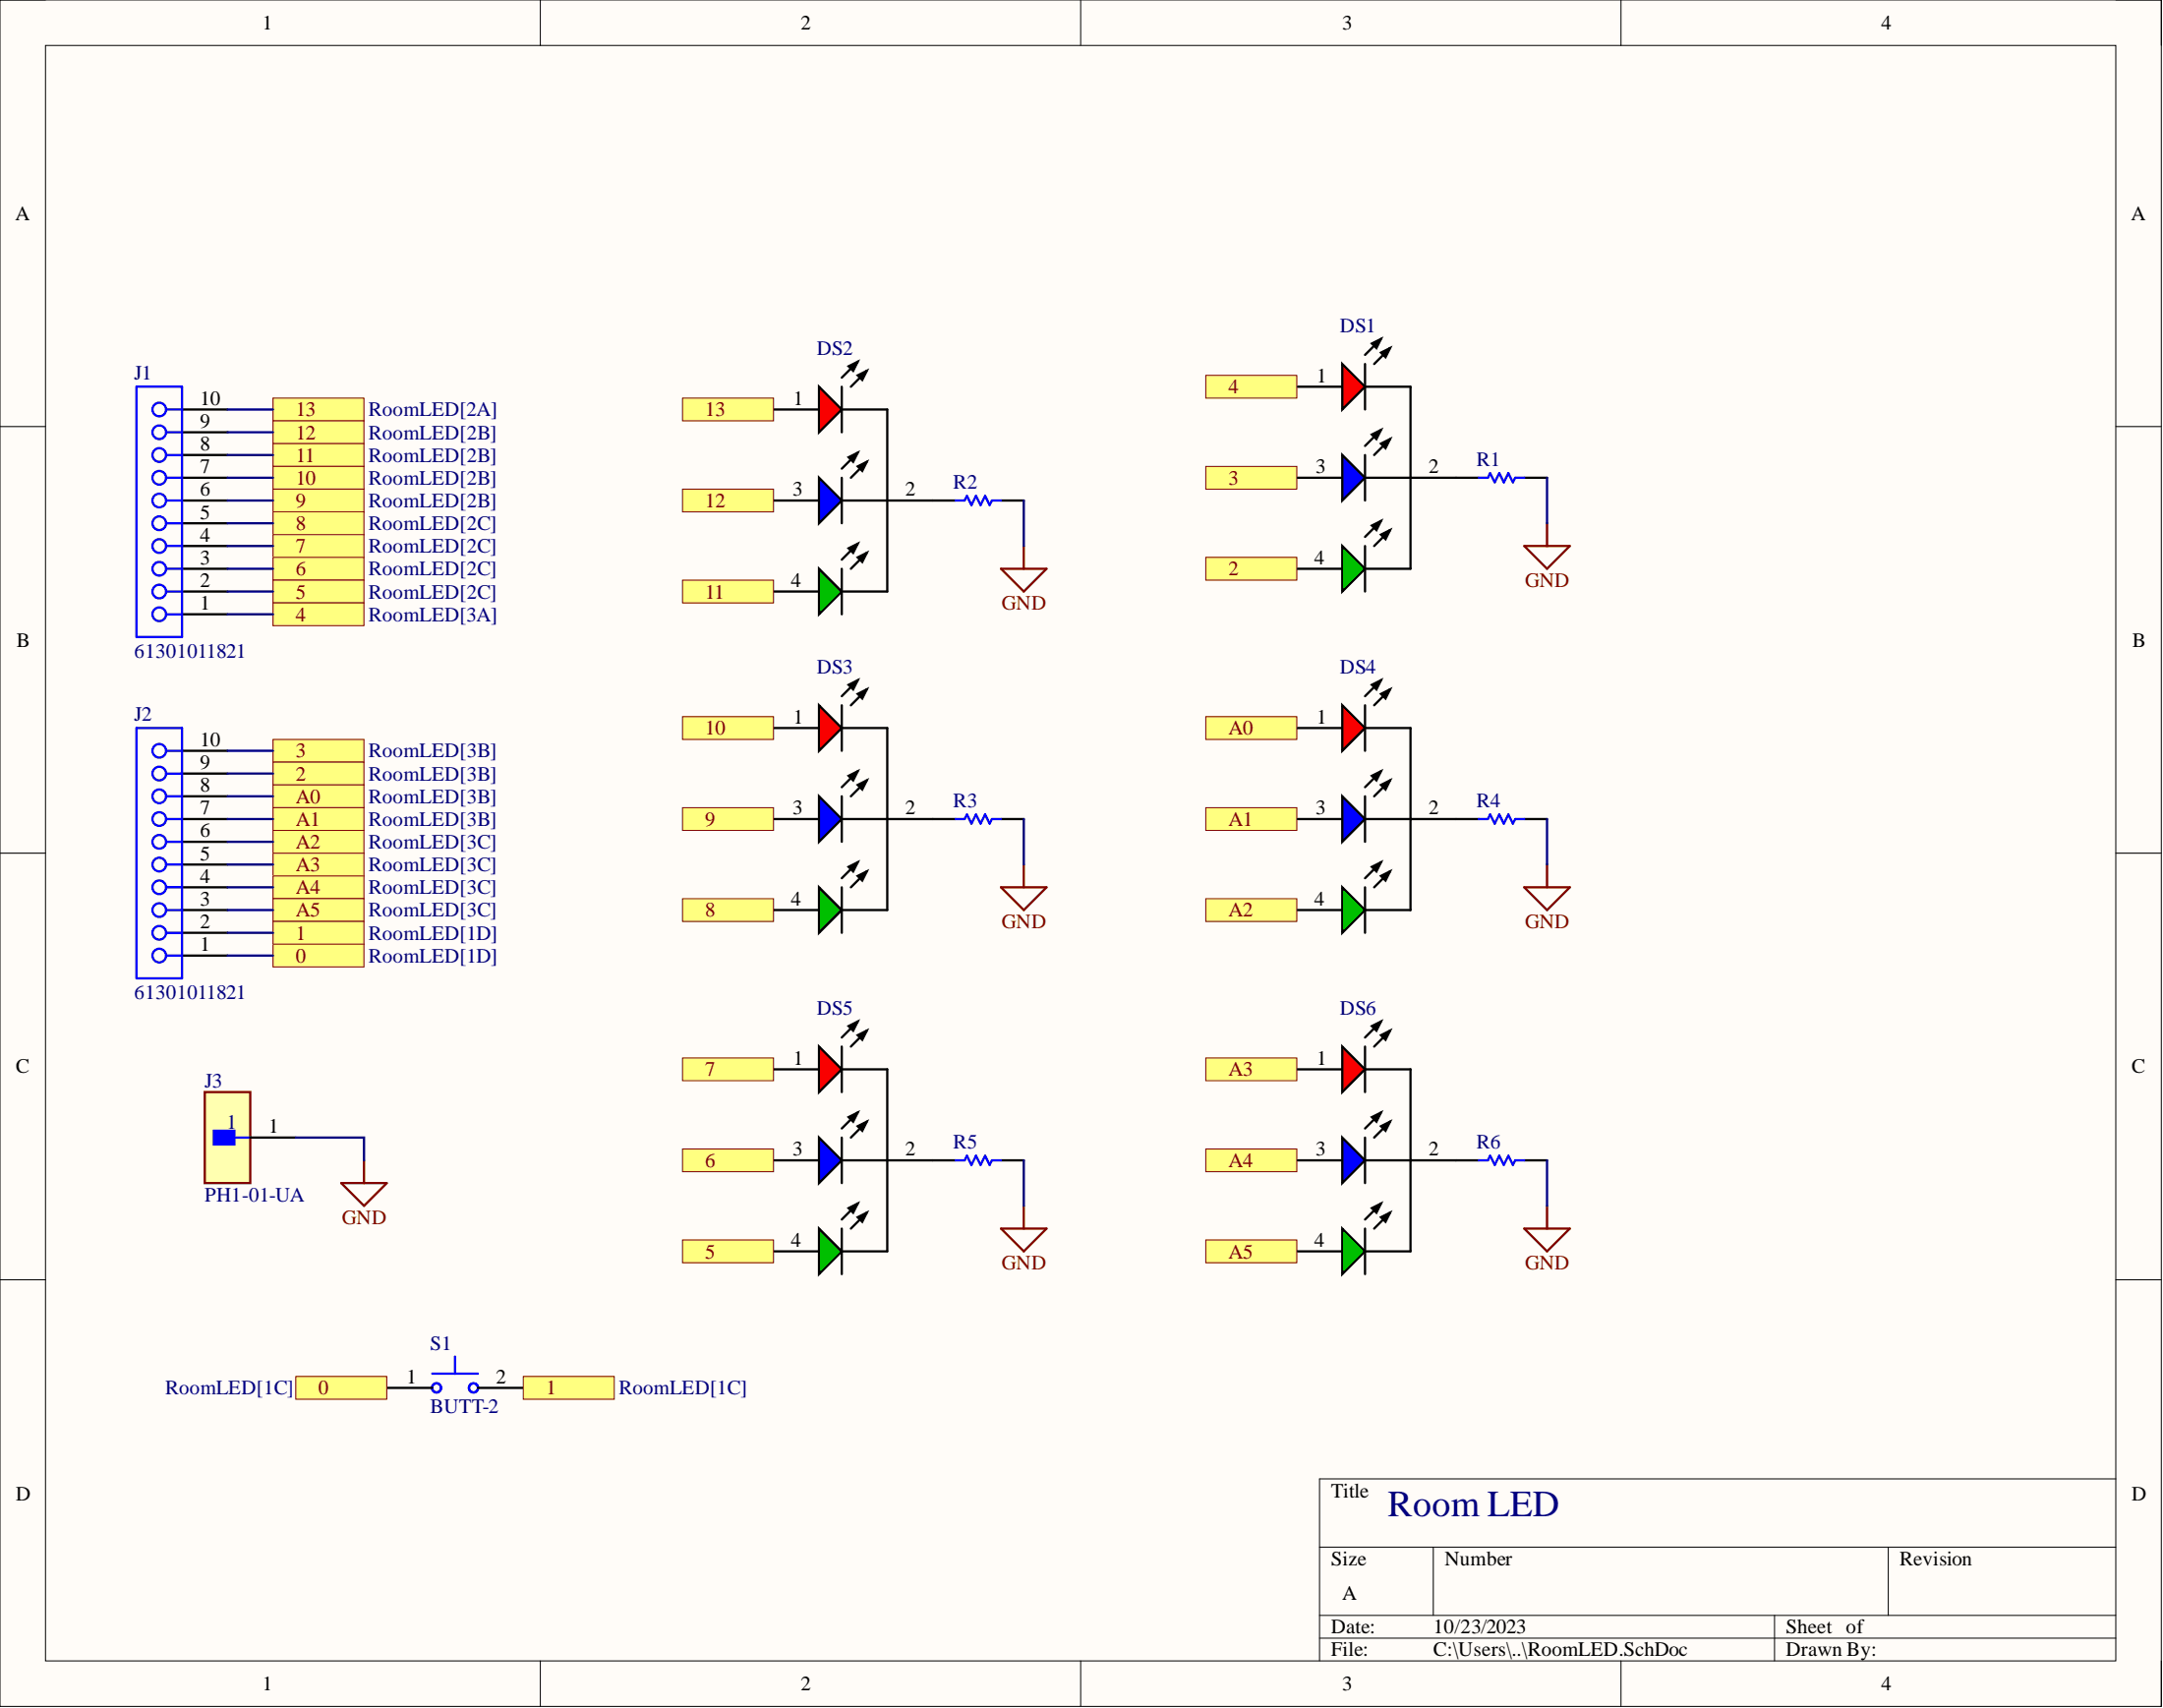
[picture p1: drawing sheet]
<svg xmlns="http://www.w3.org/2000/svg" width="241mm" height="190mm" viewBox="0 0 241 190" stroke-linecap="round" stroke-linejoin="round" font-family="sans-serif">
<path d="M0 0h241.1v190.3h-241.1z" fill-rule="evenodd" fill="#fffcf8"/>
<path d="M0 0h241.1v190.3h-241.1z" fill="none" stroke="#000" stroke-width=".11"/>
<path d="M5.1 5.1h230.9v180.1h-230.9z" fill-rule="evenodd" fill="#fffcf8"/>
<g fill="none" stroke="#000" stroke-width=".11">
<path d="M0 0h5.1M60.3 0v5.1M120.6 0v5.1M180.8 0v5.1M236 0h5.1v5.1M5.1 5.1h230.9v180.1h-230.9zM0 47.6h5.1M236 47.6h5.1M0 95.2h5.1M236 95.2h5.1M0 142.7h5.1M236 142.7h5.1"/>
<path d="M147.2 172.6h88.8M159.9 172.6v7.6M210.7 172.6v7.6M236 164.9h-88.8v20.3M60.3 185.2v5.1M120.6 185.2v5.1M147.2 180.2h88.8M147.2 182.7h88.8M180.8 185.2v5.1M198 180.2v5M241.1 185.2v5.1"/>
</g>
<path d="M86.3 45.7h5.1M86.3 55.8h5.1M99 55.8h5.1M86.3 66h5.1" fill="none" stroke="#000" stroke-width=".25"/>
<path d="M91.4 53.3l2.5 2.5-2.5 2.6z" fill="#00f"/>
<path d="M91.4 53.3l2.5 2.5-2.5 2.6zM93.9 53.3v5.1M94.7 51l1-.5-.5 1zM95.7 52l1-.5-.5 1zM95.7 50.5l-1.8 1.8M96.7 51.5l-1.8 1.8" fill="none" stroke="#000" stroke-width=".25"/>
<path d="M94.7 51l1-.5-.5 1zM95.7 52l1-.5-.5 1z" fill="#000"/>
<path d="M91.4 43.1l2.5 2.6-2.5 2.5z" fill="#f00"/>
<path d="M91.4 43.1l2.5 2.6-2.5 2.5zM93.9 43.1v5.1M94.7 40.9l1-.6-.5 1.1zM95.7 41.9l1-.5-.5 1zM95.7 40.3l-1.8 1.8M96.7 41.4l-1.8 1.7" fill="none" stroke="#000" stroke-width=".25"/>
<path d="M94.7 40.9l1-.6-.5 1.1zM95.7 41.9l1-.5-.5 1z" fill="#000"/>
<path d="M91.4 63.4l2.5 2.6-2.5 2.5z" fill="#00bf00"/>
<path d="M93.9 45.7h5.1v20.3h-5.1M93.9 55.8h5.1M91.4 63.4l2.5 2.6-2.5 2.5zM93.9 63.4v5.1M94.7 61.2l1-.6-.5 1.1zM95.7 62.2l1-.5-.5 1zM95.7 60.6l-1.8 1.8M96.7 61.7l-1.8 1.7M86.3 81.2h5.1M86.3 91.4h5.1M99 91.4h5.1M86.3 101.5h5.1" fill="none" stroke="#000" stroke-width=".25"/>
<path d="M94.7 61.2l1-.6-.5 1.1zM95.7 62.2l1-.5-.5 1z" fill="#000"/>
<path d="M91.4 88.8l2.5 2.6-2.5 2.5z" fill="#00f"/>
<path d="M91.4 88.8l2.5 2.6-2.5 2.5zM93.9 88.8v5.1M94.7 86.5l1-.5-.5 1zM95.7 87.5l1-.5-.5 1.1zM95.7 86l-1.8 1.8M96.7 87l-1.8 1.8" fill="none" stroke="#000" stroke-width=".25"/>
<path d="M94.7 86.5l1-.5-.5 1zM95.7 87.5l1-.5-.5 1.1z" fill="#000"/>
<path d="M91.4 78.7l2.5 2.5-2.5 2.5z" fill="#f00"/>
<path d="M91.4 78.7l2.5 2.5-2.5 2.5zM93.9 78.7v5M94.7 76.4l1-.5-.5 1zM95.7 77.4l1-.5-.5 1zM95.7 75.9l-1.8 1.7M96.7 76.9l-1.8 1.8" fill="none" stroke="#000" stroke-width=".25"/>
<path d="M94.7 76.4l1-.5-.5 1zM95.7 77.4l1-.5-.5 1z" fill="#000"/>
<path d="M91.4 99l2.5 2.5-2.5 2.5z" fill="#00bf00"/>
<path d="M91.4 99l2.5 2.5-2.5 2.5zM93.9 99v5M93.9 81.2h5.1v20.3h-5.1M93.9 91.4h5.1M94.7 96.7l1-.5-.5 1zM95.7 97.7l1-.5-.5 1zM95.7 96.2l-1.8 1.8M96.7 97.2l-1.8 1.8M86.3 119.3h5.1M86.3 129.4h5.1M86.3 139.6h5.1M99 129.4h5.1" fill="none" stroke="#000" stroke-width=".25"/>
<path d="M94.7 96.7l1-.5-.5 1zM95.7 97.7l1-.5-.5 1z" fill="#000"/>
<path d="M91.4 126.9l2.5 2.5-2.5 2.6z" fill="#00f"/>
<path d="M91.4 126.9l2.5 2.5-2.5 2.6zM93.9 126.9v5.1M94.7 124.6l1-.5-.5 1zM95.7 125.6l1-.5-.5 1zM95.7 124.1l-1.8 1.8M96.7 125.1l-1.8 1.8" fill="none" stroke="#000" stroke-width=".25"/>
<path d="M94.7 124.6l1-.5-.5 1zM95.7 125.6l1-.5-.5 1z" fill="#000"/>
<path d="M91.4 116.7l2.5 2.6-2.5 2.5z" fill="#f00"/>
<path d="M91.4 116.7l2.5 2.6-2.5 2.5zM93.9 116.7v5.1M94.7 114.4l1-.5-.5 1.1zM95.7 115.5l1-.5-.5 1zM95.7 113.9l-1.8 1.8M96.7 115l-1.8 1.7" fill="none" stroke="#000" stroke-width=".25"/>
<path d="M94.7 114.4l1-.5-.5 1.1zM95.7 115.5l1-.5-.5 1z" fill="#000"/>
<path d="M91.4 137l2.5 2.6-2.5 2.5z" fill="#00bf00"/>
<path d="M144.7 43.1h5M144.7 53.3h5M157.4 53.3h5M144.7 63.4h5M93.9 119.3h5.1v20.3h-5.1M91.4 137l2.5 2.6-2.5 2.5zM93.9 137v5.1M93.9 129.4h5.1M94.7 134.7l1-.5-.5 1.1zM95.7 135.8l1-.5-.5 1zM95.7 134.2l-1.8 1.8M96.7 135.3l-1.8 1.7" fill="none" stroke="#000" stroke-width=".25"/>
<path d="M94.7 134.7l1-.5-.5 1.1zM95.7 135.8l1-.5-.5 1z" fill="#000"/>
<path d="M149.7 50.7l2.6 2.6-2.6 2.5z" fill="#00f"/>
<path d="M149.7 50.7l2.6 2.6-2.6 2.5zM152.3 50.7v5.1M153 48.5l1.1-.5-.6 1zM154.1 49.5l1-.5-.5 1zM154.1 48l-1.8 1.7M155.1 49l-1.8 1.7" fill="none" stroke="#000" stroke-width=".25"/>
<path d="M153 48.5l1.1-.5-.6 1zM154.1 49.5l1-.5-.5 1z" fill="#000"/>
<path d="M149.7 40.6l2.6 2.5-2.6 2.6z" fill="#f00"/>
<path d="M153 38.3l1.1-.5-.6 1zM154.1 39.3l1-.5-.5 1zM154.1 37.8l-1.8 1.8M155.1 38.8l-1.8 1.8M149.7 40.6l2.6 2.5-2.6 2.6zM152.3 40.6v5.1" fill="none" stroke="#000" stroke-width=".25"/>
<path d="M153 38.3l1.1-.5-.6 1zM154.1 39.3l1-.5-.5 1z" fill="#000"/>
<path d="M149.7 60.9l2.6 2.5-2.6 2.6z" fill="#00bf00"/>
<path d="M152.3 43.1h5.1v20.3h-5.1M152.3 53.3h5.1M153 58.6l1.1-.5-.6 1zM154.1 59.6l1-.5-.5 1zM154.1 58.1l-1.8 1.8M155.1 59.1l-1.8 1.8M149.7 60.9l2.6 2.5-2.6 2.6zM152.3 60.9v5.1M144.7 81.2h5M144.7 91.4h5M157.4 91.4h5M144.7 101.5h5" fill="none" stroke="#000" stroke-width=".25"/>
<path d="M153 58.6l1.1-.5-.6 1zM154.1 59.6l1-.5-.5 1z" fill="#000"/>
<path d="M149.7 88.8l2.6 2.6-2.6 2.5z" fill="#00f"/>
<path d="M149.7 88.8l2.6 2.6-2.6 2.5zM152.3 88.8v5.1M153 86.5l1.1-.5-.6 1zM154.1 87.5l1-.5-.5 1.1zM154.1 86l-1.8 1.8M155.1 87l-1.8 1.8" fill="none" stroke="#000" stroke-width=".25"/>
<path d="M153 86.5l1.1-.5-.6 1zM154.1 87.5l1-.5-.5 1.1z" fill="#000"/>
<path d="M149.7 78.7l2.6 2.5-2.6 2.5z" fill="#f00"/>
<path d="M149.7 78.7l2.6 2.5-2.6 2.5zM152.3 78.7v5M153 76.4l1.1-.5-.6 1zM154.1 77.4l1-.5-.5 1zM154.1 75.9l-1.8 1.7M155.1 76.9l-1.8 1.8" fill="none" stroke="#000" stroke-width=".25"/>
<path d="M153 76.4l1.1-.5-.6 1zM154.1 77.4l1-.5-.5 1z" fill="#000"/>
<path d="M149.7 99l2.6 2.5-2.6 2.5z" fill="#00bf00"/>
<path d="M149.7 99l2.6 2.5-2.6 2.5zM152.3 99v5M152.3 81.2h5.1v20.3h-5.1M152.3 91.4h5.1M153 96.7l1.1-.5-.6 1zM154.1 97.7l1-.5-.5 1zM154.1 96.2l-1.8 1.8M155.1 97.2l-1.8 1.8M144.7 119.3h5M144.7 129.4h5M144.7 139.6h5M157.4 129.4h5" fill="none" stroke="#000" stroke-width=".25"/>
<path d="M153 96.7l1.1-.5-.6 1zM154.1 97.7l1-.5-.5 1z" fill="#000"/>
<path d="M149.7 126.9l2.6 2.5-2.6 2.6z" fill="#00f"/>
<path d="M149.7 126.9l2.6 2.5-2.6 2.6zM152.3 126.9v5.1M153 124.6l1.1-.5-.6 1zM154.1 125.6l1-.5-.5 1zM154.1 124.1l-1.8 1.8M155.1 125.1l-1.8 1.8" fill="none" stroke="#000" stroke-width=".25"/>
<path d="M153 124.6l1.1-.5-.6 1zM154.1 125.6l1-.5-.5 1z" fill="#000"/>
<path d="M149.7 116.7l2.6 2.6-2.6 2.5z" fill="#f00"/>
<path d="M149.7 116.7l2.6 2.6-2.6 2.5zM152.3 116.7v5.1M153 114.4l1.1-.5-.6 1.1zM154.1 115.5l1-.5-.5 1zM154.1 113.9l-1.8 1.8M155.1 115l-1.8 1.7" fill="none" stroke="#000" stroke-width=".25"/>
<path d="M153 114.4l1.1-.5-.6 1.1zM154.1 115.5l1-.5-.5 1z" fill="#000"/>
<path d="M149.7 137l2.6 2.6-2.6 2.5z" fill="#00bf00"/>
<g fill="none" stroke="#000" stroke-width=".25">
<path d="M20.3 55.8h5.1M20.3 53.3h5.1M20.3 58.4h5.1M20.3 50.7h5.1M20.3 48.2h5.1M20.3 45.7h5.1M104.1 55.8h2.5M111.7 55.8h2.5M162.4 53.3h2.6M170 53.3h2.6M20.3 66h5.1M20.3 68.5h5.1"/>
<path d="M20.3 63.4h5.1M20.3 60.9h5.1M20.3 91.4h5.1M20.3 99h5.1M20.3 96.4h5.1M20.3 93.9h5.1M20.3 88.8h5.1M20.3 86.3h5.1M20.3 83.7h5.1M104.1 91.4h2.5M111.7 91.4h2.5M162.4 91.4h2.6"/>
<path d="M170 91.4h2.6M20.3 104h5.1M20.3 106.6h5.1M20.3 101.5h5.1M152.3 119.3h5.1v20.3h-5.1M104.1 129.4h2.5M111.7 129.4h2.5M149.7 137l2.6 2.6-2.6 2.5zM152.3 137v5.1M152.3 129.4h5.1M153 134.7l1.1-.5-.6 1.1zM154.1 135.8l1-.5-.5 1z"/>
<path d="M154.1 134.2l-1.8 1.8M155.1 135.3l-1.8 1.7M162.4 129.4h2.6M170 129.4h2.6"/>
</g>
<path d="M153 134.7l1.1-.5-.6 1.1zM154.1 135.8l1-.5-.5 1z" fill="#000"/>
<g fill="none" stroke="#00f" stroke-width=".25">
<path d="M15.2 43.1h5.1v28h-5.1zM18.5 55.8h1.8M18.5 53.3h1.8M18.5 58.4h1.8M18.5 50.7h1.8M18.5 45.7h1.8M18.5 48.2h1.8M106.6 55.8h1l.3-.5 .5 1 .5-1 .5 1 .5-1 .5 1 .3-.5h1M165 53.3h1l.2-.5 .5 1 .6-1 .5 1 .5-1 .5 1 .2-.5h1M18.5 66h1.8M18.5 68.5h1.8M18.5 60.9h1.8"/>
<path d="M18.5 63.4h1.8M15.2 81.2h5.1v27.9h-5.1zM18.5 91.4h1.8M18.5 99h1.8M18.5 93.9h1.8M18.5 96.4h1.8M18.5 88.8h1.8M18.5 83.7h1.8M18.5 86.3h1.8M106.6 91.4h1l.3-.6 .5 1.1 .5-1.1 .5 1.1 .5-1.1 .5 1.1 .3-.5h1M165 91.4h1l.2-.6 .5 1.1 .6-1.1 .5 1.1 .5-1.1 .5 1.1 .2-.5h1M18.5 104h1.8"/>
<path d="M18.5 106.6h1.8M18.5 101.5h1.8M106.6 129.4h1l.3-.5 .5 1 .5-1 .5 1 .5-1 .5 1 .3-.5h1M165 129.4h1l.2-.5 .5 1 .6-1 .5 1 .5-1 .5 1 .2-.5h1"/>
<circle cx="17.8" cy="50.7" r=".76"/>
<circle cx="17.8" cy="53.3" r=".76"/>
<circle cx="17.8" cy="45.7" r=".76"/>
<circle cx="17.8" cy="58.4" r=".76"/>
<circle cx="17.8" cy="55.8" r=".76"/>
<circle cx="17.8" cy="48.2" r=".76"/>
<circle cx="17.8" cy="68.5" r=".76"/>
<circle cx="17.8" cy="60.9" r=".76"/>
<circle cx="17.8" cy="63.4" r=".76"/>
<circle cx="17.8" cy="66" r=".76"/>
<circle cx="17.8" cy="86.3" r=".76"/>
<circle cx="17.8" cy="99" r=".76"/>
<circle cx="17.8" cy="88.8" r=".76"/>
<circle cx="17.8" cy="96.4" r=".76"/>
<circle cx="17.8" cy="93.9" r=".76"/>
<circle cx="17.8" cy="91.4" r=".76"/>
<circle cx="17.8" cy="83.7" r=".76"/>
<circle cx="17.8" cy="104" r=".76"/>
<circle cx="17.8" cy="106.6" r=".76"/>
<circle cx="17.8" cy="101.5" r=".76"/>
</g>
<path d="M172.6 58.4v2.5M111.7 63.4h5l-2.5 2.6zM114.2 60.9v2.5M170 60.9h5.1l-2.5 2.5zM111.7 99h5l-2.5 2.5zM114.2 96.4v2.6M170 99h5.1l-2.5 2.5zM172.6 96.4v2.6M111.7 137h5l-2.5 2.6zM114.2 134.5v2.5M170 137h5.1l-2.5 2.6zM172.6 134.5v2.5" fill="none" stroke="#800000" stroke-width=".25"/>
<path d="M30.5 44.4h10.1v2.5h-10.1z" fill-rule="evenodd" fill="#ffff80"/>
<path d="M30.5 44.4h10.1v2.5h-10.1z" fill="none" stroke="#800000" stroke-width=".11"/>
<path d="M30.5 46.9h10.1v2.6h-10.1z" fill-rule="evenodd" fill="#ffff80"/>
<path d="M30.5 46.9h10.1v2.6h-10.1z" fill="none" stroke="#800000" stroke-width=".11"/>
<path d="M30.5 49.5h10.1v2.5h-10.1z" fill-rule="evenodd" fill="#ffff80"/>
<path d="M30.5 49.5h10.1v2.5h-10.1z" fill="none" stroke="#800000" stroke-width=".11"/>
<path d="M30.5 52h10.1v2.6h-10.1z" fill-rule="evenodd" fill="#ffff80"/>
<path d="M30.5 52h10.1v2.6h-10.1z" fill="none" stroke="#800000" stroke-width=".11"/>
<path d="M30.5 54.6h10.1v2.5h-10.1z" fill-rule="evenodd" fill="#ffff80"/>
<path d="M30.5 54.6h10.1v2.5h-10.1z" fill="none" stroke="#800000" stroke-width=".11"/>
<path d="M30.5 57.1h10.1v2.5h-10.1z" fill-rule="evenodd" fill="#ffff80"/>
<path d="M30.5 57.1h10.1v2.5h-10.1z" fill="none" stroke="#800000" stroke-width=".11"/>
<path d="M30.5 59.6h10.1v2.6h-10.1z" fill-rule="evenodd" fill="#ffff80"/>
<path d="M30.5 59.6h10.1v2.6h-10.1z" fill="none" stroke="#800000" stroke-width=".11"/>
<path d="M30.5 62.2h10.1v2.5h-10.1z" fill-rule="evenodd" fill="#ffff80"/>
<path d="M30.5 62.2h10.1v2.5h-10.1z" fill="none" stroke="#800000" stroke-width=".11"/>
<path d="M30.5 64.7h10.1v2.5h-10.1z" fill-rule="evenodd" fill="#ffff80"/>
<path d="M30.5 64.7h10.1v2.5h-10.1z" fill="none" stroke="#800000" stroke-width=".11"/>
<path d="M30.5 67.2h10.1v2.6h-10.1z" fill-rule="evenodd" fill="#ffff80"/>
<path d="M30.5 67.2h10.1v2.6h-10.1z" fill="none" stroke="#800000" stroke-width=".11"/>
<path d="M30.5 82.5h10.1v2.5h-10.1z" fill-rule="evenodd" fill="#ffff80"/>
<path d="M30.5 82.5h10.1v2.5h-10.1z" fill="none" stroke="#800000" stroke-width=".11"/>
<path d="M30.5 85h10.1v2.5h-10.1z" fill-rule="evenodd" fill="#ffff80"/>
<path d="M30.5 85h10.1v2.5h-10.1z" fill="none" stroke="#800000" stroke-width=".11"/>
<path d="M30.5 87.5h10.1v2.6h-10.1z" fill-rule="evenodd" fill="#ffff80"/>
<path d="M30.5 87.5h10.1v2.6h-10.1z" fill="none" stroke="#800000" stroke-width=".11"/>
<path d="M30.5 90.1h10.1v2.5h-10.1z" fill-rule="evenodd" fill="#ffff80"/>
<path d="M30.5 90.1h10.1v2.5h-10.1z" fill="none" stroke="#800000" stroke-width=".11"/>
<path d="M30.5 92.6h10.1v2.6h-10.1z" fill-rule="evenodd" fill="#ffff80"/>
<path d="M30.5 92.6h10.1v2.6h-10.1z" fill="none" stroke="#800000" stroke-width=".11"/>
<path d="M30.5 95.2h10.1v2.5h-10.1z" fill-rule="evenodd" fill="#ffff80"/>
<path d="M30.5 95.2h10.1v2.5h-10.1z" fill="none" stroke="#800000" stroke-width=".11"/>
<path d="M30.5 97.7h10.1v2.5h-10.1z" fill-rule="evenodd" fill="#ffff80"/>
<path d="M30.5 97.7h10.1v2.5h-10.1z" fill="none" stroke="#800000" stroke-width=".11"/>
<path d="M30.5 100.2h10.1v2.6h-10.1z" fill-rule="evenodd" fill="#ffff80"/>
<path d="M30.5 100.2h10.1v2.6h-10.1z" fill="none" stroke="#800000" stroke-width=".11"/>
<path d="M76.1 100.2h10.2v2.6h-10.2z" fill-rule="evenodd" fill="#ffff80"/>
<path d="M76.1 100.2h10.2v2.6h-10.2z" fill="none" stroke="#800000" stroke-width=".11"/>
<path d="M76.1 90.1h10.2v2.5h-10.2z" fill-rule="evenodd" fill="#ffff80"/>
<path d="M76.1 90.1h10.2v2.5h-10.2z" fill="none" stroke="#800000" stroke-width=".11"/>
<path d="M76.1 79.9h10.2v2.6h-10.2z" fill-rule="evenodd" fill="#ffff80"/>
<path d="M76.1 79.9h10.2v2.6h-10.2z" fill="none" stroke="#800000" stroke-width=".11"/>
<path d="M76.1 64.7h10.2v2.5h-10.2z" fill-rule="evenodd" fill="#ffff80"/>
<path d="M76.1 64.7h10.2v2.5h-10.2z" fill="none" stroke="#800000" stroke-width=".11"/>
<path d="M76.1 54.6h10.2v2.5h-10.2z" fill-rule="evenodd" fill="#ffff80"/>
<path d="M76.1 54.6h10.2v2.5h-10.2z" fill="none" stroke="#800000" stroke-width=".11"/>
<path d="M76.1 44.4h10.2v2.5h-10.2z" fill-rule="evenodd" fill="#ffff80"/>
<path d="M76.1 44.4h10.2v2.5h-10.2z" fill="none" stroke="#800000" stroke-width=".11"/>
<path d="M134.5 41.9h10.2v2.5h-10.2z" fill-rule="evenodd" fill="#ffff80"/>
<path d="M134.5 41.9h10.2v2.5h-10.2z" fill="none" stroke="#800000" stroke-width=".11"/>
<path d="M134.5 52h10.2v2.6h-10.2z" fill-rule="evenodd" fill="#ffff80"/>
<path d="M134.5 52h10.2v2.6h-10.2z" fill="none" stroke="#800000" stroke-width=".11"/>
<path d="M134.5 62.2h10.2v2.5h-10.2z" fill-rule="evenodd" fill="#ffff80"/>
<path d="M134.5 62.2h10.2v2.5h-10.2z" fill="none" stroke="#800000" stroke-width=".11"/>
<path d="M134.5 79.9h10.2v2.6h-10.2z" fill-rule="evenodd" fill="#ffff80"/>
<path d="M134.5 79.9h10.2v2.6h-10.2z" fill="none" stroke="#800000" stroke-width=".11"/>
<path d="M134.5 90.1h10.2v2.5h-10.2z" fill-rule="evenodd" fill="#ffff80"/>
<path d="M134.5 90.1h10.2v2.5h-10.2z" fill="none" stroke="#800000" stroke-width=".11"/>
<path d="M134.5 100.2h10.2v2.6h-10.2z" fill-rule="evenodd" fill="#ffff80"/>
<path d="M134.5 100.2h10.2v2.6h-10.2z" fill="none" stroke="#800000" stroke-width=".11"/>
<path d="M76.1 118h10.2v2.5h-10.2z" fill-rule="evenodd" fill="#ffff80"/>
<path d="M76.1 118h10.2v2.5h-10.2z" fill="none" stroke="#800000" stroke-width=".11"/>
<path d="M76.1 128.1h10.2v2.6h-10.2z" fill-rule="evenodd" fill="#ffff80"/>
<path d="M76.1 128.1h10.2v2.6h-10.2z" fill="none" stroke="#800000" stroke-width=".11"/>
<path d="M76.1 138.3h10.2v2.5h-10.2z" fill-rule="evenodd" fill="#ffff80"/>
<path d="M76.1 138.3h10.2v2.5h-10.2z" fill="none" stroke="#800000" stroke-width=".11"/>
<path d="M134.5 118h10.2v2.5h-10.2z" fill-rule="evenodd" fill="#ffff80"/>
<path d="M134.5 118h10.2v2.5h-10.2z" fill="none" stroke="#800000" stroke-width=".11"/>
<path d="M134.5 128.1h10.2v2.6h-10.2z" fill-rule="evenodd" fill="#ffff80"/>
<path d="M134.5 128.1h10.2v2.6h-10.2z" fill="none" stroke="#800000" stroke-width=".11"/>
<path d="M134.5 138.3h10.2v2.5h-10.2z" fill-rule="evenodd" fill="#ffff80"/>
<path d="M134.5 138.3h10.2v2.5h-10.2z" fill="none" stroke="#800000" stroke-width=".11"/>
<g fill="none" stroke="#00f" stroke-width=".25">
<path d="M48.2 153.2h5.1M50.8 151.3v1.9"/>
<circle cx="48.7" cy="154.8" r=".51"/>
<circle cx="52.8" cy="154.8" r=".51"/>
</g>
<path d="M43.1 154.8h5.1M53.3 154.8h5.1" fill="none" stroke="#000" stroke-width=".25"/>
<path d="M30.5 105.3h10.1v2.5h-10.1z" fill-rule="evenodd" fill="#ffff80"/>
<path d="M30.5 105.3h10.1v2.5h-10.1z" fill="none" stroke="#800000" stroke-width=".11"/>
<path d="M33 153.5h10.1v2.6h-10.1z" fill-rule="evenodd" fill="#ffff80"/>
<path d="M33 153.5h10.1v2.6h-10.1z" fill="none" stroke="#800000" stroke-width=".11"/>
<path d="M30.5 102.8h10.1v2.5h-10.1z" fill-rule="evenodd" fill="#ffff80"/>
<path d="M30.5 102.8h10.1v2.5h-10.1z" fill="none" stroke="#800000" stroke-width=".11"/>
<path d="M58.4 153.5h10.1v2.6h-10.1z" fill-rule="evenodd" fill="#ffff80"/>
<path d="M58.4 153.5h10.1v2.6h-10.1z" fill="none" stroke="#800000" stroke-width=".11"/>
<path d="M22.8 121.8h5.1v10.2h-5.1z" fill-rule="evenodd" fill="#ffffb0"/>
<path d="M22.8 121.8h5.1v10.2h-5.1z" fill="none" stroke="#800000" stroke-width=".25"/>
<path d="M23.9 126.1h2.2v1.5h-2.2z" fill-rule="evenodd" fill="#00f"/>
<path d="M23.9 126.1h2.2v1.5h-2.2zM26.1 126.9h1.8" fill="none" stroke="#00f" stroke-width=".25"/>
<path d="M27.9 126.9h5.1" fill="none" stroke="#000" stroke-width=".25"/>
<g fill="none" stroke="#000080" stroke-width=".25">
<path d="M25.4 45.7h5.1M25.4 48.2h5.1M25.4 50.7h5.1M25.4 53.3h5.1M25.4 55.8h5.1M25.4 58.4h5.1M114.2 55.8v5.1M172.6 53.3v5.1M25.4 60.9h5.1M25.4 63.4h5.1M25.4 66h5.1M25.4 68.5h5.1"/>
<path d="M25.4 83.7h5.1M25.4 86.3h5.1M25.4 88.8h5.1M25.4 91.4h5.1M25.4 93.9h5.1M25.4 96.4h5.1M25.4 99h5.1M114.2 91.4v5M172.6 91.4v5M25.4 101.5h5.1M25.4 106.6h5.1M25.4 104h5.1"/>
<path d="M33 126.9h7.6v2.5M114.2 129.4v5.1M172.6 129.4v5.1"/>
</g>
<path d="M38.1 132h5l-2.5 2.5zM40.6 129.4v2.6" fill="none" stroke="#800000" stroke-width=".25"/>
<text font-size="4.1" fill="#000080" x="154.8" y="169.1">Room LED</text>
<g font-size="2.3">
<text x="29.3" y="3.3">1</text>
<text x="89.3" y="3.3">2</text>
<text x="149.7" y="3.3">3</text>
<text x="209.9" y="3.3">4</text>
<text x="1.7" y="24.5">A</text>
<text x="237.7" y="24.5">A</text>
<text x="22.3" y="47.7">9</text>
<text x="22.3" y="45.2">10</text>
<text x="88.5" y="45.2">1</text>
<text x="146.9" y="42.6">1</text>
<text x="22.3" y="52.8">7</text>
<text x="22.3" y="50.2">8</text>
<text x="146.8" y="52.8">3</text>
<text x="159.4" y="52.8">2</text>
<text x="22.3" y="57.9">5</text>
<text x="22.3" y="55.3">6</text>
<text x="88.4" y="55.3">3</text>
<text x="101" y="55.3">2</text>
<text x="22.3" y="65.5">2</text>
<text x="22.3" y="62.9">3</text>
<text x="22.3" y="60.4">4</text>
<text x="88.2" y="65.5">4</text>
<text x="146.6" y="62.9">4</text>
<text x="22.3" y="68">1</text>
<text x="1.9" y="72.2">B</text>
<text x="237.9" y="72.2">B</text>
<text x="22.3" y="83.2">10</text>
<text x="88.5" y="80.7">1</text>
<text x="146.9" y="80.7">1</text>
<text x="22.3" y="88.3">8</text>
<text x="22.3" y="85.8">9</text>
<text x="22.3" y="95.9">5</text>
<text x="22.3" y="93.4">6</text>
<text x="22.3" y="90.8">7</text>
<text x="88.4" y="90.8">3</text>
<text x="101" y="90.8">2</text>
<text x="146.8" y="90.8">3</text>
<text x="159.4" y="90.8">2</text>
<text x="22.3" y="101">3</text>
<text x="22.3" y="98.5">4</text>
<text x="88.2" y="101">4</text>
<text x="146.6" y="101">4</text>
<text x="22.3" y="103.5">2</text>
<text x="22.3" y="106.1">1</text>
<text x="1.8" y="119.7">C</text>
<text x="88.5" y="118.8">1</text>
<text x="146.9" y="118.8">1</text>
<text x="237.8" y="119.7">C</text>
<text x="29.9" y="126.4">1</text>
<text x="88.4" y="128.9">3</text>
<text x="101" y="128.9">2</text>
<text x="146.8" y="128.9">3</text>
<text x="159.4" y="128.9">2</text>
<text x="88.2" y="139.1">4</text>
<text x="146.6" y="139.1">4</text>
<text x="45.3" y="154.3">1</text>
<text x="55.3" y="154.3">2</text>
<text x="1.8" y="167.3">D</text>
<text x="148.5" y="167">Title</text>
<text x="237.8" y="167.3">D</text>
<text x="148.5" y="174.6">Size</text>
<text x="149.7" y="178.4">A</text>
<text x="161.2" y="174.6">Number</text>
<text x="211.9" y="174.6">Revision</text>
<text x="148.5" y="182.2">Date:</text>
<text x="148.5" y="184.7">File:</text>
<text x="159.9" y="182.2">10/23/2023</text>
<text x="159.9" y="184.7">C:\Users\..\RoomLED.SchDoc</text>
<text x="199.2" y="182.2">Sheet of</text>
<text x="199.2" y="184.7">Drawn By:</text>
<text x="29.3" y="188.5">1</text>
<text x="89.3" y="188.5">2</text>
<text x="149.7" y="188.5">3</text>
<text x="209.9" y="188.5">4</text>
</g>
<g font-size="2.3" fill="#000080">
<text x="91.1" y="39.6">DS2</text>
<text x="149.5" y="37">DS1</text>
<text x="15" y="42.4">J1</text>
<text x="41.1" y="46.4">RoomLED[2A]</text>
<text x="41.1" y="49">RoomLED[2B]</text>
<text x="41.1" y="51.5">RoomLED[2B]</text>
<text x="164.7" y="52">R1</text>
<text x="41.1" y="54">RoomLED[2B]</text>
<text x="41.1" y="56.6">RoomLED[2B]</text>
<text x="41.1" y="59.1">RoomLED[2C]</text>
<text x="106.3" y="54.6">R2</text>
<text x="41.1" y="61.7">RoomLED[2C]</text>
<text x="41.1" y="64.2">RoomLED[2C]</text>
<text x="41.1" y="66.7">RoomLED[2C]</text>
<text x="41.1" y="69.3">RoomLED[3A]</text>
<text x="15" y="73.3">61301011821</text>
<text x="91.1" y="75.1">DS3</text>
<text x="149.5" y="75.1">DS4</text>
<text x="15" y="80.4">J2</text>
<text x="41.1" y="84.5">RoomLED[3B]</text>
<text x="41.1" y="87">RoomLED[3B]</text>
<text x="41.1" y="89.6">RoomLED[3B]</text>
<text x="41.1" y="92.1">RoomLED[3B]</text>
<text x="41.1" y="94.7">RoomLED[3C]</text>
<text x="106.3" y="90.1">R3</text>
<text x="164.7" y="90.1">R4</text>
<text x="41.1" y="97.2">RoomLED[3C]</text>
<text x="41.1" y="99.7">RoomLED[3C]</text>
<text x="41.1" y="102.3">RoomLED[3C]</text>
<text x="41.1" y="107.3">RoomLED[1D]</text>
<text x="41.1" y="104.8">RoomLED[1D]</text>
<text x="15" y="111.4">61301011821</text>
<text x="91.1" y="113.2">DS5</text>
<text x="149.5" y="113.2">DS6</text>
<text x="22.8" y="121.3">J3</text>
<text x="25.3" y="125.9">1</text>
<text x="106.3" y="128.1">R5</text>
<text x="164.7" y="128.1">R6</text>
<text x="22.8" y="134">PH1-01-UA</text>
<text x="18.4" y="155.6">RoomLED[1C]</text>
<text x="48" y="150.6">S1</text>
<text x="69" y="155.6">RoomLED[1C]</text>
<text x="48" y="157.6">BUTT-2</text>
</g>
<g font-size="2.3" fill="#800000">
<text x="33" y="46.4">13</text>
<text x="78.7" y="46.4">13</text>
<text x="137.1" y="43.9">4</text>
<text x="33" y="49">12</text>
<text x="33" y="51.5">11</text>
<text x="33" y="54">10</text>
<text x="33" y="56.6">9</text>
<text x="33" y="59.1">8</text>
<text x="78.7" y="56.6">12</text>
<text x="137.1" y="54">3</text>
<text x="33" y="61.7">7</text>
<text x="33" y="64.2">6</text>
<text x="137.1" y="64.2">2</text>
<text x="170.1" y="65.5">GND</text>
<text x="33" y="66.7">5</text>
<text x="33" y="69.3">4</text>
<text x="78.7" y="66.7">11</text>
<text x="111.8" y="68">GND</text>
<text x="78.7" y="82">10</text>
<text x="137.1" y="82">A0</text>
<text x="33" y="84.5">3</text>
<text x="33" y="87">2</text>
<text x="33" y="89.6">A0</text>
<text x="33" y="92.1">A1</text>
<text x="33" y="94.7">A2</text>
<text x="78.7" y="92.1">9</text>
<text x="137.1" y="92.1">A1</text>
<text x="33" y="97.2">A3</text>
<text x="33" y="99.7">A4</text>
<text x="33" y="102.3">A5</text>
<text x="33" y="107.3">0</text>
<text x="33" y="104.8">1</text>
<text x="78.7" y="102.3">8</text>
<text x="111.8" y="103.5">GND</text>
<text x="137.1" y="102.3">A2</text>
<text x="170.1" y="103.5">GND</text>
<text x="78.7" y="120">7</text>
<text x="137.1" y="120">A3</text>
<text x="78.7" y="130.2">6</text>
<text x="137.1" y="130.2">A4</text>
<text x="38.2" y="136.5">GND</text>
<text x="78.7" y="140.3">5</text>
<text x="111.8" y="141.6">GND</text>
<text x="137.1" y="140.3">A5</text>
<text x="170.1" y="141.6">GND</text>
<text x="35.5" y="155.6">0</text>
<text x="60.9" y="155.6">1</text>
</g>
</svg>
